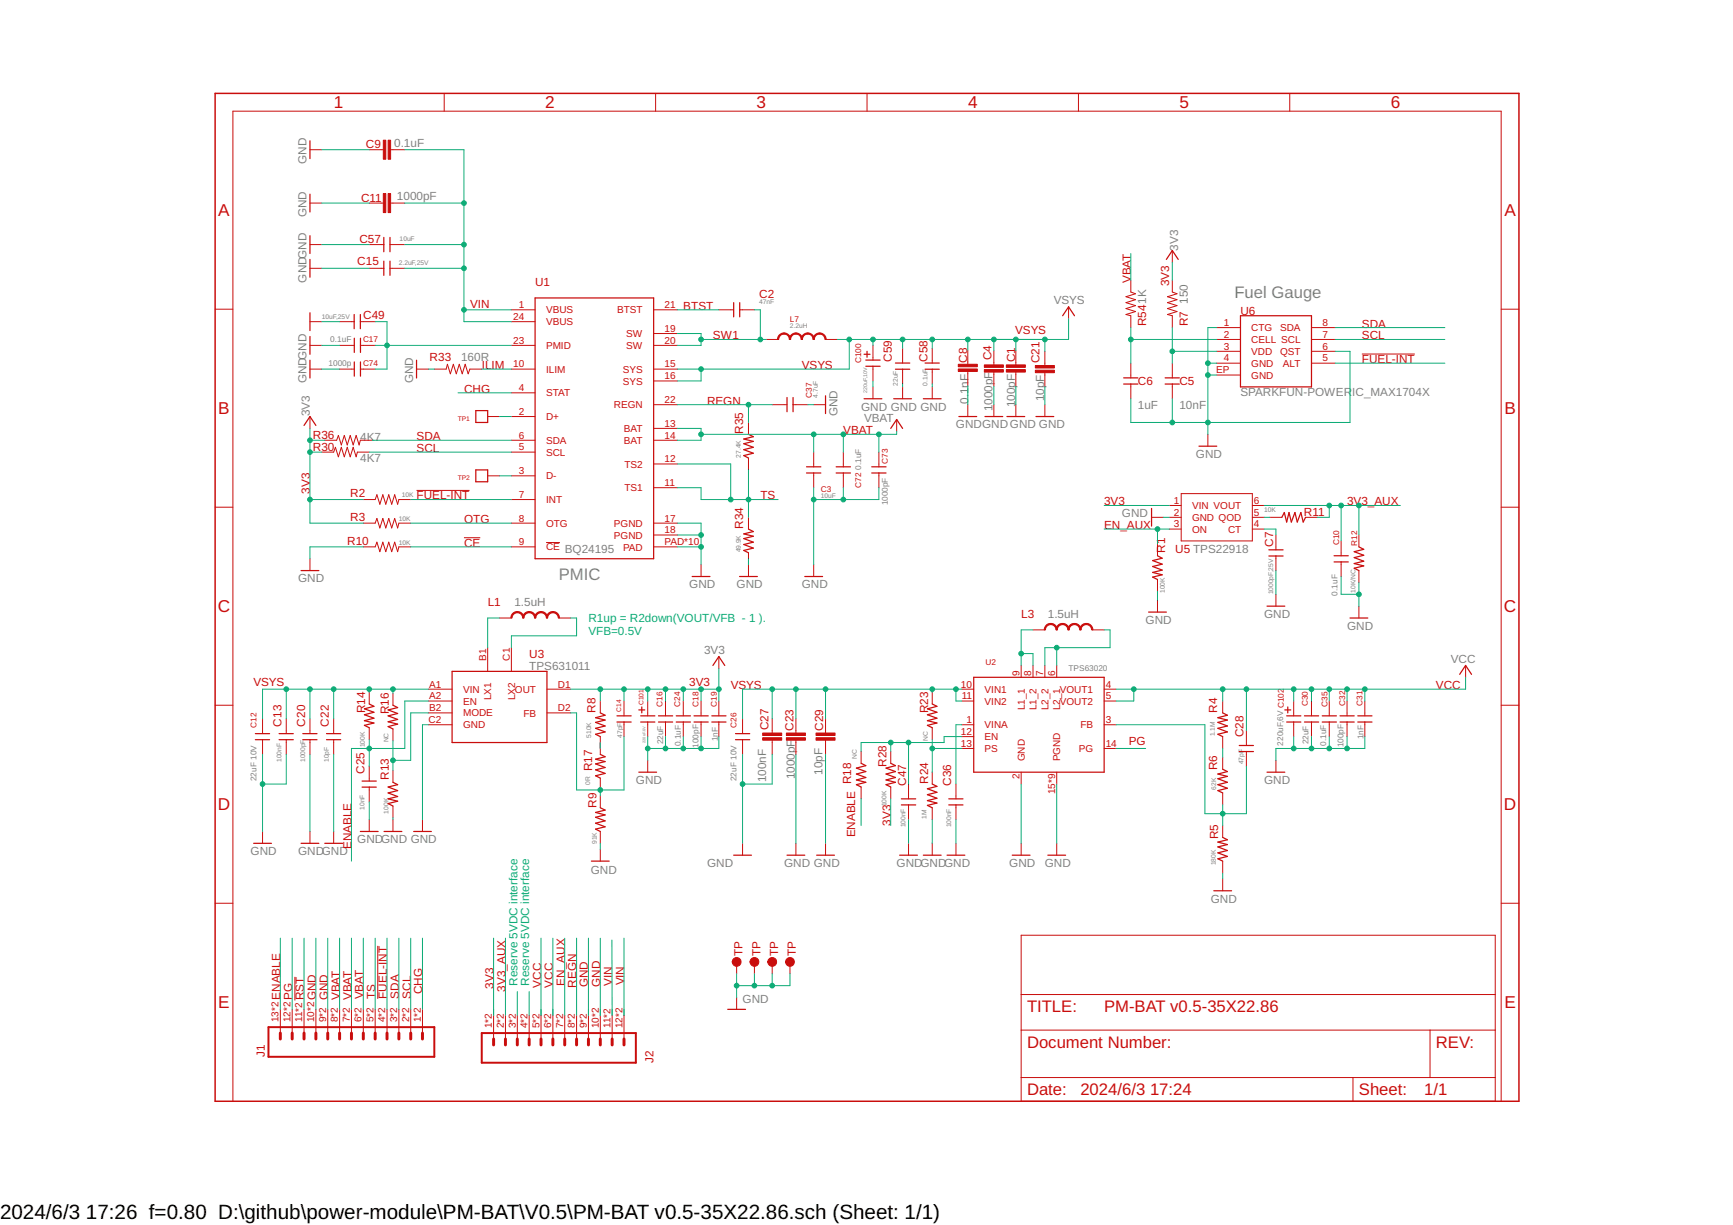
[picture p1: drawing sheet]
<svg xmlns="http://www.w3.org/2000/svg" width="297mm" height="210mm" viewBox="0 0 297 210" stroke-linecap="round" stroke-linejoin="round" font-family="sans-serif">
<g fill="none" stroke="#c90d0c" stroke-width=".17">
<path d="M76.1 16v3M112.4 16v3M148.6 16v3M184.8 16v3M221.1 16v3M53.1 25.7h2.1M53.1 34.8h2.1M63.3 25.7h2.4M63.3 34.8h2.4M66.9 25.7h2.5M66.9 34.8h2.5M36.9 53h3"/>
<path d="M53.1 59.2h2.1M53.1 46h2.1M53.1 41.9h2.1M53.1 55.1h2.1M58.2 59.2h2.5M58.2 55.1h2.5M61.7 55.1h2.6M61.8 59.2h2.5M63.3 46h2.5M63.3 41.9h2.5M66.8 46h2.6M66.8 41.9h2.6"/>
<path d="M87.7 59.2h4M87.7 53.1h4M87.7 55.1h4M112 59.2h4.1M112 53.1h4.1M112 57.1h4.1M123.2 53.1h2.6M126.8 53.1h2.5M131.3 58.2h2.1M141.5 58.2h2M149.6 59.2v2.5M154.7 59.7v2.5"/>
<path d="M159.8 59.7v2.5M165.9 60v2.4M183.2 52.6v2M193.8 48v2l.8 .3-1.6 .5 1.6 .6-1.6 .5 1.6 .5-1.6 .5 1.6 .5-1.6 .5 .8 .2v2M200.9 42.9v2.1M200.9 48v2l.8 .3-1.6 .5 1.6 .6-1.6 .5 1.6 .5-1.6 .5 1.6 .5-1.6 .5 .8 .2v2M208.6 58.2h4M208.6 56.1h4M224.8 58.2h4.1M224.8 56.1h4.1M257.3 53h3M53.1 63.2h2.1"/>
<path d="M53.1 71.4v2M55.2 77.5h2l.3-.9 .5 1.7 .5-1.7 .5 1.7 .5-1.7 .5 1.7 .5-1.7 .5 1.7 .3-.8h2M55.7 75.4h2l.3-.8 .5 1.6 .5-1.6 .5 1.6 .5-1.6 .5 1.6 .5-1.6 .6 1.6 .2-.8h2M58.2 63.2h2.5M61.8 63.2h2.5M71.4 63.2h2M74.4 63.2h2.1l.2-.8 .5 1.7 .5-1.7 .5 1.7 .5-1.7 .5 1.7 .5-1.7 .5 1.7 .3-.9h2.1M83.6 71.4h2M87.7 63.2h4M87.7 77.5h4M87.7 75.4h4M87.7 71.4h4"/>
<path d="M87.7 67.3h4M112 63.2h4.1M112 69.3h4.1M112 75.4h4.1M112 79.5h4.1M112 73.4h4.1M112 65.3h4.1M128.3 72.4v2M128.3 78.5v2M132.4 69.3h2.5M135.9 69.3h2.6M139.5 77.5v2.5"/>
<path d="M139.5 69.3h2M144.5 77.5v2.5M149.6 62.8v2.5M149.6 66.3v2M150.6 77.5v2.5M153.7 71.9v2M154.7 63.3v2.5M154.7 66.3v2M159.8 63.3v2.5M159.8 66.3v2M165.9 63.6v2.5M165.9 69.3v2.1"/>
<path d="M170.3 60.1v2.4M170.3 63.8v2.4M170.3 69.3v2.1M174.1 60.1v2.4M174.1 63.8v2.4M174.1 69.3v2.1M179.1 60.2v2.4M179.1 63.9v2.4M179.1 69.3v2.1M193.8 62.2v2.6M193.8 65.8v2.5M200.9 62.2v2.6"/>
<path d="M200.9 65.8v2.5M207 74.4v2.1M208.6 62.2h4M208.6 64.3h4M208.6 60.2h4M224.8 62.2h4.1M224.8 60.2h4.1M233.4 60.7h9.1M36.9 86.9h3M53.1 95.7v2.1M62.3 93.7h2l.3-.8 .5 1.6 .5-1.6 .5 1.6 .5-1.6 .5 1.6 .5-1.6 .6 1.6 .2-.8h2M62.3 85.6h2l.3-.8 .5 1.6 .5-1.6 .5 1.6 .5-1.6 .5 1.6 .5-1.6 .6 1.6 .2-.8h2"/>
<path d="M62.3 89.6h2l.3-.8 .5 1.7 .5-1.7 .5 1.7 .5-1.7 .5 1.7 .5-1.7 .6 1.7 .2-.9h2M71.4 84h9.1M79.5 92.1h2.8M83.6 81.5h2M87.7 85.6h4M87.7 89.6h4M87.7 93.7h4M87.7 81.5h4M93.6 93h2.4M112 89.6h4.1M112 93.7h4.1M112 91.7h4.1"/>
<path d="M112 83.6h4.1M120.2 96.8v2M128.3 88.6v2.1M128.3 94.7v4.1M139.5 81v2.6M139.5 96.8v2M144.5 81v2.6M150.6 81v2.6M197.4 88.6h2M198.4 93.2v2M198.4 99.3v2M200.4 86.6h2.1"/>
<path d="M200.4 88.6h2.1M200.4 90.7h2.1M202.5 84.6h12.2v8.1h-12.2zM214.7 86.6h2M214.7 88.6h2M214.7 90.7h2M217.7 88.6h2M218.7 91.7v2.5M218.7 95.3v2.5M223.8 88.6h2M229.9 92.7v2.5M229.9 96.3v2.5"/>
<path d="M232.9 91.7v2M232.9 97.8v2M257.3 86.9h3M63.3 118.6v2M67.4 118.8v2M73.4 118.1h4.1M83.6 111v4M85.6 105.9h2.1M87.7 111v4M93.7 118.1h4.1M95.8 105.9h2M123.2 112.5v2"/>
<path d="M159.8 118.6v2M164.9 118.1h2M175 114v2.1M177.1 107.9h2M177.1 114v2.1M179.1 114v2.1M181.1 114v2.1M187.2 107.9h2.1M189.3 118.1h2M198.4 102.8v2.1M218.7 101.8v2.1M232.9 103.9v2"/>
<path d="M251.2 114v2.1M36.9 120.8h3M45 123.2v2.5M45 126.7v2.6M49.1 123.2v2.5M49.1 126.7v2.6M53.1 123.2v2.5M53.1 126.7v2.6M57.2 123.2v2.5M57.2 126.7v2.6M63.3 124.7v2M63.3 131.3v2.5"/>
<path d="M63.3 134.9v2.5M67.4 124.9v2M67.4 132v2M67.4 138.1v2M73.4 124.2h4.1M73.4 120.1h4.1M73.4 122.2h4.1M93.7 122.2h4.1M102.9 120.1v2.1M102.9 126.2v3.1M102.9 133.3v2.1M102.9 136.4v2"/>
<path d="M107 120.1v2.6M107 123.7v2.5M111 120.1v2.6M111 123.7v2.5M111 130.3v2M114.1 120.1v2.6M114.1 123.7v2.5M117.1 120.1v2.6M117.1 123.7v2.5M120.2 120.1v2.6M120.2 123.7v2.5M123.2 120.1v2.6"/>
<path d="M123.2 123.7v2.5M127.3 123.2v2.5M127.3 126.7v2.6M132.4 123.2v2.4M132.4 126.8v2.5M136.4 123.2v2.4M136.4 126.8v2.5M141.5 123.2v2.4M141.5 126.8v2.5M147.6 128.8v2M147.6 134.9v2M152.7 128.8v2"/>
<path d="M152.7 134.9v2M155.7 134.3v2.6M155.7 137.9v2.5M159.8 124.7v2M159.8 132.3v2M159.8 138.4v2M163.9 134.3v2.6M163.9 137.9v2.5M164.9 124.2h2M164.9 120.1h2M164.9 126.2h2M164.9 128.2h2"/>
<path d="M175 132.3v2M181.1 132.3v2M189.3 124.2h2M189.3 120.1h2M189.3 128.2h2M209.6 120.1v2.1M209.6 126.2v2M209.6 129.8v2M209.6 135.9v2M213.6 125.2v2.5M213.6 128.8v2.5M218.7 130.3v2"/>
<path d="M221.7 120.1v2.6M221.7 123.7v2.5M224.8 120.1v2.6M224.8 123.7v2.5M227.8 120.1v2.6M227.8 123.7v2.5M230.9 120.1v2.6M230.9 123.7v2.5M233.9 120.1v2.6M233.9 123.7v2.5M257.3 120.8h3M36.9 154.8h3"/>
<path d="M45 142.5v2M53.1 142.5v2M57.2 142.5v2M63.3 140.4v2.1M67.4 140.4v2.1M72.4 140.4v2.1M102.9 142.5v2M102.9 145.5v2.1M127.3 144.5v2M136.4 144.5v2M141.5 144.5v2M155.7 144.5v2"/>
<path d="M159.8 144.5v2M163.9 144.5v2M175 144.5v2M181.1 144.5v2M209.6 141.5v2M209.6 147.6v2M209.6 150.6v2M257.3 154.8h3M48 173v4M50.1 173v4M50.5 167.4v4M52.1 173v4"/>
<path d="M54.1 173v4M56.2 173v4M58.2 173v4M60.2 173v4M62.3 173v4M64.3 173v4M64.7 162.1v9.1M66.3 173v4M68.4 173v4M70.4 173v4M72.4 173v4M84.6 174v4"/>
<path d="M86.6 174v4M88.7 174v4M90.7 174v4M92.7 174v4M94.8 174v4M96.8 174v4M98.8 174v4M100.9 174v4M102.9 174v4M104.9 174v4M107 174v4M126.3 164.8v2.1"/>
<path d="M126.3 170.9v2.1M129.3 164.8v2.1M132.4 164.8v2.1M135.4 164.8v2.1M175 160.3h81.3v28.4h-81.3zM175 176.5h81.3M175 170.4h81.3M245.1 176.5v8.1M39.9 188.7v-169.7h217.4v169.7M175 184.6h81.3M231.9 184.6v4.1"/>
</g>
<path d="M36.9 16h223.4v172.7h-223.4z" fill="none" stroke="#c90d0c" stroke-width=".25"/>
<g fill="none" stroke="#c90d0c" stroke-width=".21">
<path d="M53.1 24.1v3.1M53.1 33.3v3M53.1 40.4v3M53.1 44.4v3.1M53.1 53.6v3M53.1 57.7v3M60.7 53.9v2.4M60.7 58v2.4M61.8 53.9v2.4M61.8 58v2.4M65.8 40.7v2.4M65.8 44.7v2.5"/>
<path d="M66.8 40.7v2.4M66.8 44.7v2.5M91.7 51.1h20.3v44.6h-20.3zM125.8 51.9v2.4M126.8 51.9v2.4M182.1 54.1l1.1-1.5 1 1.5M199.9 44.4l1-1.5 1.1 1.5M212.6 54.1h12.2v12.2h-12.2zM52.1 72.9l1-1.5 1 1.5M53.1 61.7v3.1M60.7 62v2.5M61.8 62v2.5"/>
<path d="M71.4 61.7v3.1M81.6 70.4h2v2h-2zM128.3 74.4l.8 .4-1.6 .4 1.6 .4-1.6 .4 1.6 .6-1.6 .4 1.6 .7-1.6 .4 .8 .4M134.9 68.1v2.4M135.9 68.1v2.4M138.2 80h2.5M141.5 67.8v3.1M143.3 80h2.5M148.1 68.3h3.1M148.1 60.7h1M148.4 61.7h2.5M148.4 62.8h2.5"/>
<path d="M148.6 60.2v1M149.4 80h2.5M152.7 73.4l1-1.5 1 1.5M153.2 68.3h3M153.5 62.2h2.4M153.5 63.3h2.4M158.3 68.3h3M158.6 62.2h2.4M158.6 63.3h2.4M164.4 71.4h3M168.8 71.4h3.1M172.6 71.4h3"/>
<path d="M177.6 71.4h3M192.6 64.7h2.4M192.6 65.8h2.4M199.7 64.7h2.4M199.7 65.8h2.4M205.5 76.5h3.1M51.6 97.8h3.1M81.6 80.5h2v2h-2zM118.6 98.8h3.1M126.8 98.8h3M128.3 90.7l.8 .4-1.6 .4 1.6 .4-1.6 .4 1.6 .6-1.6 .4 1.6 .6-1.6 .4 .8 .4M137.9 98.8h3.1"/>
<path d="M138.2 81h2.5M143.3 81h2.5M149.4 81h2.5M197.4 87.1v3M198.4 95.2l.8 .5-1.6 .4 1.6 .6-1.6 .4 1.6 .6-1.6 .4 1.6 .4-1.6 .4 .8 .4M217.5 94.2h2.4M217.5 95.3h2.4M219.7 88.6l.4-.8 .4 1.7 .4-1.7 .4 1.7 .7-1.7 .4 1.7 .6-1.7 .4 1.7 .4-.9M228.7 95.2h2.4M228.7 96.3h2.4M232.9 93.7l.8 .4-1.6 .4 1.6 .6-1.6 .4 1.6 .7-1.6 .4 1.6 .4-1.6 .4 .8 .4M77.5 115h16.2v12.2h-16.2z"/>
<path d="M122.2 114l1-1.5 1 1.5M166.9 116.1h22.4v16.2h-22.4zM196.9 104.9h3M217.2 103.9h3M231.4 105.9h3M250.2 115.5l1-1.5 1 1.5M43.8 125.7h2.4M43.8 126.7h2.4M47.8 125.7h2.5M47.8 126.7h2.5M51.9 125.7h2.4M51.9 126.7h2.4"/>
<path d="M56 125.7h2.4M56 126.7h2.4M62.1 133.8h2.4M62.1 134.9h2.4M63.3 120.6l.8 .4-1.6 .5 1.6 .5-1.6 .5 1.6 .6-1.6 .4 1.6 .4-1.6 .4 .8 .4M67.4 120.8l.8 .4-1.7 .4 1.7 .7-1.7 .4 1.7 .6-1.7 .4 1.7 .4-1.7 .4 .9 .4M67.4 134l.8 .5-1.7 .4 1.7 .6-1.7 .4 1.7 .6-1.7 .4 1.7 .4-1.7 .4 .9 .4M102.9 122.2l.8 .4-1.6 .4 1.6 .4-1.6 .4 1.6 .6-1.6 .4 1.6 .6-1.6 .4 .8 .4M102.9 138.4l.8 .4-1.6 .4 1.6 .4-1.6 .4 1.6 .7-1.6 .4 1.6 .6-1.6 .4 .8 .4M102.9 129.3l.8 .4-1.6 .4 1.6 .4-1.6 .4 1.6 .6-1.6 .4 1.6 .6-1.6 .4 .8 .4M105.7 122.7h2.5M105.7 123.7h2.5"/>
<path d="M109.5 132.3h3M109.5 121.6h1M109.8 122.7h2.4M109.8 123.7h2.4M110 121.1v1.1M112.9 122.7h2.4M112.9 123.7h2.4M115.9 122.7h2.4M115.9 123.7h2.4M119 122.7h2.4M119 123.7h2.4M122 122.7h2.4"/>
<path d="M122 123.7h2.4M126.1 125.7h2.4M126.1 126.7h2.4M147.6 130.8l.8 .4-1.6 .4 1.6 .6-1.6 .4 1.6 .6-1.6 .4 1.6 .4-1.6 .5 .8 .4M152.7 130.8l.8 .4-1.6 .4 1.6 .6-1.6 .4 1.6 .6-1.6 .4 1.6 .4-1.6 .5 .8 .4M154.5 136.9h2.5M154.5 137.9h2.5M159.8 120.6l.8 .4-1.6 .5 1.6 .5-1.6 .5 1.6 .6-1.6 .4 1.6 .4-1.6 .4 .8 .4M159.8 134.3l.8 .4-1.6 .4 1.6 .7-1.6 .4 1.6 .6-1.6 .4 1.6 .4-1.6 .4 .8 .4M162.6 136.9h2.5M162.6 137.9h2.5M209.6 122.2l.8 .4-1.7 .4 1.7 .4-1.7 .4 1.7 .6-1.7 .4 1.7 .6-1.7 .4 .9 .4"/>
<path d="M209.6 131.8l.8 .4-1.7 .4 1.7 .4-1.7 .4 1.7 .6-1.7 .5 1.7 .6-1.7 .4 .9 .4M212.4 127.7h2.4M212.4 128.8h2.4M217.2 132.3h3M220.2 121.6h1M220.5 122.7h2.5M220.5 123.7h2.5M220.7 121.1v1.1M223.6 122.7h2.4M223.6 123.7h2.4M226.6 122.7h2.5M226.6 123.7h2.5"/>
<path d="M229.7 122.7h2.4M229.7 123.7h2.4M232.7 122.7h2.5M232.7 123.7h2.5M43.5 144.5h3M51.6 144.5h3.1M55.7 144.5h3M61.8 142.5h3M65.8 142.5h3.1M70.9 142.5h3M101.4 147.6h3M125.8 146.5h3"/>
<path d="M134.9 146.5h3M140 146.5h3M154.2 146.5h3M158.3 146.5h3M162.3 146.5h3.1M173.5 146.5h3.1M179.6 146.5h3M208 152.6h3.1M209.6 143.5l.8 .4-1.7 .4 1.7 .4-1.7 .4 1.7 .6-1.7 .4 1.7 .6-1.7 .5 .9 .4M124.7 173h3.1"/>
</g>
<g fill="#c90d0c" stroke="#c90d0c" stroke-width=".17">
<path d="M133.5 57.5l.7-.5h.2v.3a.9 .9 0 0 0-.9 .9h-.2v-.2z" fill-rule="evenodd"/>
<path d="M134.4 57h.1a1.11 1.11 0 0 1 1 1.2h-.2v-.3a.87 .87 0 0 0-.9-.6z" fill-rule="evenodd"/>
<path d="M135.5 57.5l.8-.5h.1v.3a.9 .9 0 0 0-.9 .9h-.2v-.2z" fill-rule="evenodd"/>
<path d="M136.4 57h.2a1.11 1.11 0 0 1 .9 1.2h-.2v-.3a.87 .87 0 0 0-.9-.6z" fill-rule="evenodd"/>
<path d="M137.6 57.5l.7-.5h.2v.3a.87 .87 0 0 0-1 .9h-.2v-.2z" fill-rule="evenodd"/>
<path d="M138.5 57h.1a1.11 1.11 0 0 1 1 1.2h-.2l-.1-.3a.87 .87 0 0 0-.8-.6z" fill-rule="evenodd"/>
<path d="M139.6 57.5l.7-.5h.2v.3a.87 .87 0 0 0-.9 .9h-.2v-.2z" fill-rule="evenodd"/>
<path d="M140.5 57h.1a1.11 1.11 0 0 1 1 1.2h-.2v-.3a.87 .87 0 0 0-.9-.6z" fill-rule="evenodd"/>
<path d="M87.8 105.2l.4-.3 .5-.1v.2l-.7 .3-.2 .6h-.2z" fill-rule="evenodd"/>
<path d="M88.7 104.8a1.06 1.06 0 0 1 1.1 1.1h-.2l-.3-.6-.6-.3z" fill-rule="evenodd"/>
<path d="M89.8 105.2l.5-.3 .4-.1v.2l-.6 .3-.3 .6h-.2z" fill-rule="evenodd"/>
<path d="M90.7 104.8a1.06 1.06 0 0 1 1.1 1.1h-.2l-.2-.6-.7-.3z" fill-rule="evenodd"/>
<path d="M91.8 105.2l.5-.3 .4-.1v.2l-.6 .3-.3 .6h-.2z" fill-rule="evenodd"/>
<path d="M92.7 104.8a1.06 1.06 0 0 1 1.2 1.1h-.2l-.3-.6-.7-.3z" fill-rule="evenodd"/>
<path d="M93.9 105.2l.4-.3 .5-.1v.2l-.7 .3-.2 .6h-.2z" fill-rule="evenodd"/>
<path d="M94.8 104.8a1.06 1.06 0 0 1 1.1 1.1h-.2l-.3-.6-.6-.3z" fill-rule="evenodd"/>
<path d="M179.4 107l.7-.2v.2l-.6 .3-.3 .6h-.2l.1-.4z" fill-rule="evenodd"/>
<path d="M180.1 106.8h.2a1.11 1.11 0 0 1 .9 1.1h-.2l-.3-.6-.6-.3z" fill-rule="evenodd"/>
<path d="M181.2 107.3a1.02 1.02 0 0 1 .9-.5v.2l-.6 .3-.3 .6h-.2z" fill-rule="evenodd"/>
<path d="M182.1 106.8h.2a1.11 1.11 0 0 1 1 1.1h-.3l-.2-.6-.7-.3z" fill-rule="evenodd"/>
<path d="M183.3 107.3a1.02 1.02 0 0 1 .9-.5v.2l-.7 .3-.2 .6h-.3z" fill-rule="evenodd"/>
<path d="M184.2 106.8h.1a1.11 1.11 0 0 1 1 1.1h-.2l-.3-.6-.6-.3z" fill-rule="evenodd"/>
<path d="M185.3 107.3a1.02 1.02 0 0 1 .9-.5v.2l-.7 .3-.2 .6h-.2z" fill-rule="evenodd"/>
<path d="M186.2 106.8h.2a1.11 1.11 0 0 1 .9 1.1h-.2l-.3-.6-.6-.3z" fill-rule="evenodd"/>
<path d="M125.8 164.2a.76 .76 0 0 1 1.2 .3 .76 .76 0 0 1-.6 1.1 .76 .76 0 0 1-.9-.8h.8h-.8z" fill-rule="evenodd"/>
<path d="M128.8 164.2a.76 .76 0 0 1 1.2 .3 .76 .76 0 0 1-.5 1.1 .76 .76 0 0 1-1-.8h.9h-.9z" fill-rule="evenodd"/>
<path d="M131.9 164.2a.76 .76 0 0 1 1.1 .3 .76 .76 0 0 1-.5 1.1 .76 .76 0 0 1-.9-.8h.8v.1l-.8-.1z" fill-rule="evenodd"/>
<path d="M134.9 164.2a.75 .75 0 0 1 1.2 .3 .75 .75 0 0 1-.5 1.1 .75 .75 0 0 1-1-.8h.8v.1l-.8-.1z" fill-rule="evenodd"/>
</g>
<g fill="#c90d0c" stroke="#c90d0c" stroke-width=".17">
<path d="M172.5 62.5h3.2v.4h-3.2z"/>
<path d="M172.5 63.3h3.2v.5h-3.2z"/>
<path d="M168.7 62.5h3.3v.4h-3.3z"/>
<path d="M168.7 63.3h3.3v.5h-3.3z"/>
<path d="M164.3 62.4h3.2v.4h-3.2z"/>
<path d="M164.3 63.2h3.2v.4h-3.2z"/>
<path d="M66.5 24h.5v3.3h-.5z"/>
<path d="M65.7 24h.4v3.3h-.4z"/>
<path d="M66.5 33.2h.5v3.2h-.5z"/>
<path d="M65.7 33.2h.4v3.2h-.4z"/>
<path d="M130.7 125.6h3.3v.4h-3.3z"/>
<path d="M130.7 126.4h3.3v.4h-3.3z"/>
<path d="M177.5 62.6h3.2v.5h-3.2z"/>
<path d="M177.5 63.4h3.2v.5h-3.2z"/>
<path d="M134.8 125.6h3.2v.4h-3.2z"/>
<path d="M134.8 126.4h3.2v.4h-3.2z"/>
<path d="M139.9 125.6h3.2v.4h-3.2z"/>
<path d="M139.9 126.4h3.2v.4h-3.2z"/>
</g>
<path d="M46 176h28.4v5.1h-28.4zM82.6 177h26.4v5.1h-26.4z" fill="none" stroke="#c90d0c" stroke-width=".34"/>
<g fill="none" stroke="#c90d0c" stroke-width=".51">
<path d="M48 177v1M50.1 177v1M52.1 177v1M54.1 177v1M56.2 177v1M58.2 177v1M60.2 177v1M62.3 177v1M64.3 177v1M66.3 177v1M68.4 177v1M70.4 177v1"/>
<path d="M72.4 177v1M84.6 178v1M86.6 178v1M88.7 178v1M90.7 178v1M92.7 178v1M94.8 178v1M96.8 178v1M98.8 178v1M100.9 178v1M102.9 178v1M104.9 178v1"/>
<path d="M107 178v1"/>
</g>
<g fill="none" stroke="#0dab76" stroke-width=".17">
<path d="M55.2 34.8h8.1M55.2 25.7h8.1M69.4 34.8h10.1M69.4 25.7h10.1v29.4h8.2M55.2 46h8.1M55.2 59.2h3M55.2 41.9h8.1M55.2 55.1h3M64.3 55.1h2v8.1h-2M64.3 59.2h23.4M69.4 46h10.1M69.4 41.9h10.1"/>
<path d="M79.5 53.1h8.2M116.1 57.1h4.1v2.1h-4.1M116.1 53.1h7.1M120.2 58.2h11.1M129.3 53.1h1v5.1M145.6 58.2v5h-29.5M149.6 58.2v1M154.7 58.2v1.5M159.8 58.2v1.5M165.9 58.2v1.8M170.3 58.2v1.9M174.1 58.2v1.9"/>
<path d="M179.1 58.2v2M183.2 54.6v3.6h-39.7M193.8 43.4v4.6M193.8 56.1v6.1M193.8 58.2h14.8M200.9 45v3M200.9 56.1v6.1M208.6 56.1h-1.6v18.3M228.9 56.1h18.7M228.9 58.2h18.7M53.1 73.4v16.2h9.2M53.1 75.4h2.6"/>
<path d="M53.1 77.5h2.1M55.2 63.2h3M63.3 77.5h24.4M63.8 75.4h23.9M73.4 63.2h1M78.5 67.3h9.2M82.6 63.2h5.1M85.6 71.4h2.1M116.1 73.4h4.1v2h-4.1M116.1 69.3h16.3M116.1 79.5h9.1v6.1M120.2 63.2v2.1h-4.1"/>
<path d="M128.3 69.3v3.1M138.5 69.3h1M139.5 74.4v3.1M144.5 74.4v3.1M149.6 65.3v1M150.6 74.4v3.1M153.7 73.9v.5h-33.5M154.7 65.8v.5M159.8 65.8v.5M165.9 66.1v3.2M170.3 66.2v3.1M174.1 66.2v3.1"/>
<path d="M179.1 66.3v3M200.9 68.3v4.1M200.9 60.2h7.7M207 64.3h1.6M207 62.2h1.6M228.9 60.2h2.5v12.2h-37.6v-4.1M228.9 62.2h18.7M53.1 85.6h9.2M62.3 93.7h-9.2v2M70.4 93.7h17.3M70.4 89.6h17.3M70.4 85.6h17.3"/>
<path d="M85.6 81.5h2.1M116.1 93.7h4.1M116.1 83.6h4.1v2h13.2M116.1 89.6h4.1v7.2M116.1 91.7h4.1M128.3 80.5v8.1M128.3 95.7v1.1M139.5 83.6v13.2M144.5 83.6v2M150.6 83.6v2h-11.1M189.3 86.6h11.1M189.3 90.7h11.1"/>
<path d="M198.4 90.7v2.5M199.4 88.6h1M216.7 90.7h2v1M216.7 88.6h1M216.7 86.6h23.3M218.7 97.8v4M227.8 86.6v2h-2M229.9 86.6v6.1M229.9 98.8v3h3M232.9 86.6v5.1M232.9 99.8v4.1M49.1 118.1v5.1"/>
<path d="M53.1 118.1v5.1M57.2 118.1v5.1M63.3 118.1v.5M67.4 118.1v.7M73.4 118.1h-28.4v5.1M85.6 105.9h-2v5.1M97.8 118.1h25.8M97.8 105.9h1v3h-11.1v2.1M102.9 118.1v2M107 118.1v2M111 118.1v2M114.1 118.1v2"/>
<path d="M117.1 118.1v2M120.2 118.1v2M123.2 114.5v5.6M132.4 118.1v5.1M136.4 118.1v5.1M141.5 118.1v5.1M159.8 118.1v.5M163.9 118.1v2h1M164.9 118.1h-37.6v5.1M175 112h2.1v2M177.1 107.9h-2.1v6.1M181.1 111v3"/>
<path d="M189.3 107.9h1v3.1h-11.2v3M194.3 118.1v2h-3M198.4 101.3v1.5M209.6 118.1v2M213.6 118.1v7.1M221.7 118.1v2M224.8 118.1v2M227.8 118.1v2M230.9 118.1v2M233.9 118.1v2M251.2 116.1v2h-59.9M45 129.3v13.2"/>
<path d="M49.1 129.3v5h-4.1M53.1 129.3v13.2M57.2 129.3v13.2M63.3 126.7v4.6M63.3 137.4v3M67.4 126.9v5.1M73.4 124.2h-1v16.2M73.4 120.1h-4v8.1h-9.2v19.4M73.4 122.2h-3v8.1h-3M97.8 122.2h1v13.2h8.2v-9.2M102.9 127.2v1M102.9 135.4v1"/>
<path d="M111 126.2v4.1M114.1 126.2v2M117.1 126.2v2M120.2 126.2v2M123.2 126.2v2h-12.2M127.3 129.3v15.2M132.4 129.3v5h-5.1M136.4 129.3v15.2M141.5 129.3v15.2M147.6 136.9v4.6M152.7 127.2v1.6M152.7 136.9v4.6"/>
<path d="M155.7 127.2v7.1M159.8 126.7v5.6M159.8 128.2h5.1M164.9 124.2h-1v10.1M164.9 126.2h-3.1v1h-14.2v1.6M175 134.3v10.2M181.1 134.3v10.2M191.3 124.2h15.2v15.2h7.1v-8.1M191.3 128.2h5.1M209.6 128.2v1.6M209.6 137.9v3.6M221.7 126.2v2"/>
<path d="M224.8 126.2v2M227.8 126.2v2M230.9 126.2v2M233.9 126.2v2h-15.2v2.1M67.4 140.1v.3M102.9 144.5v1M155.7 140.4v4.1M159.8 140.4v4.1M163.9 140.4v4.1M209.6 149.6v1M48 160.8v12.2M50.1 160.8v12.2"/>
<path d="M52.1 160.8v12.2M54.1 160.8v12.2M56.2 160.8v12.2M58.2 160.8v12.2M60.2 160.8v12.2M62.3 160.8v12.2M64.3 160.8v12.2M66.3 160.8v12.2M68.4 160.8v12.2M70.4 160.8v12.2M72.4 160.8v12.2M84.6 160.8v13.2"/>
<path d="M86.6 160.8v13.2M88.7 169.9v4.1M90.7 169.9v4.1M92.7 160.8v13.2M94.8 160.8v13.2M96.8 160.8v13.2M98.8 160.8v13.2M100.9 160.8v13.2M102.9 160.8v13.2M104.9 161.1v12.9v-1M107 160.8v13.2M126.3 166.9v4"/>
<path d="M129.3 166.9v2M132.4 166.9v2M135.4 166.9v2h-9.1"/>
</g>
<g fill="#0dab76" stroke="#0dab76" stroke-width=".17">
<circle cx="120.2" cy="91.7" r=".4"/>
<circle cx="120.2" cy="93.7" r=".4"/>
<circle cx="139.5" cy="85.6" r=".4"/>
<circle cx="144.5" cy="85.6" r=".4"/>
<circle cx="207" cy="62.2" r=".4"/>
<circle cx="207" cy="64.3" r=".4"/>
<circle cx="200.9" cy="72.4" r=".4"/>
<circle cx="207" cy="72.4" r=".4"/>
<circle cx="111" cy="128.2" r=".4"/>
<circle cx="114.1" cy="128.2" r=".4"/>
<circle cx="117.1" cy="128.2" r=".4"/>
<circle cx="120.2" cy="128.2" r=".4"/>
<circle cx="45" cy="134.3" r=".4"/>
<circle cx="221.7" cy="128.2" r=".4"/>
<circle cx="224.8" cy="128.2" r=".4"/>
<circle cx="227.8" cy="128.2" r=".4"/>
<circle cx="230.9" cy="128.2" r=".4"/>
<circle cx="127.3" cy="134.3" r=".4"/>
<circle cx="126.3" cy="168.9" r=".4"/>
<circle cx="129.3" cy="168.9" r=".4"/>
<circle cx="132.4" cy="168.9" r=".4"/>
<circle cx="232.9" cy="101.8" r=".4"/>
<circle cx="120.2" cy="74.4" r=".4"/>
<circle cx="139.5" cy="74.4" r=".4"/>
<circle cx="150.6" cy="74.4" r=".4"/>
<circle cx="144.5" cy="74.4" r=".4"/>
<circle cx="233.9" cy="118.1" r=".4"/>
<circle cx="230.9" cy="118.1" r=".4"/>
<circle cx="227.8" cy="118.1" r=".4"/>
<circle cx="224.8" cy="118.1" r=".4"/>
<circle cx="221.7" cy="118.1" r=".4"/>
<circle cx="213.6" cy="118.1" r=".4"/>
<circle cx="209.6" cy="118.1" r=".4"/>
<circle cx="194.3" cy="118.1" r=".4"/>
<circle cx="120.2" cy="58.2" r=".4"/>
<circle cx="130.3" cy="58.2" r=".4"/>
<circle cx="125.2" cy="85.6" r=".4"/>
<circle cx="128.3" cy="85.6" r=".4"/>
<circle cx="128.3" cy="69.3" r=".4"/>
<circle cx="79.5" cy="41.9" r=".4"/>
<circle cx="79.5" cy="46" r=".4"/>
<circle cx="79.5" cy="53.1" r=".4"/>
<circle cx="79.5" cy="34.8" r=".4"/>
<circle cx="102.9" cy="118.1" r=".4"/>
<circle cx="114.1" cy="118.1" r=".4"/>
<circle cx="123.2" cy="118.1" r=".4"/>
<circle cx="117.1" cy="118.1" r=".4"/>
<circle cx="120.2" cy="118.1" r=".4"/>
<circle cx="111" cy="118.1" r=".4"/>
<circle cx="107" cy="118.1" r=".4"/>
<circle cx="53.1" cy="77.5" r=".4"/>
<circle cx="53.1" cy="75.4" r=".4"/>
<circle cx="53.1" cy="85.6" r=".4"/>
<circle cx="63.3" cy="128.2" r=".4"/>
<circle cx="49.1" cy="118.1" r=".4"/>
<circle cx="63.3" cy="118.1" r=".4"/>
<circle cx="57.2" cy="118.1" r=".4"/>
<circle cx="53.1" cy="118.1" r=".4"/>
<circle cx="67.4" cy="118.1" r=".4"/>
<circle cx="163.9" cy="118.1" r=".4"/>
<circle cx="132.4" cy="118.1" r=".4"/>
<circle cx="159.8" cy="118.1" r=".4"/>
<circle cx="141.5" cy="118.1" r=".4"/>
<circle cx="136.4" cy="118.1" r=".4"/>
<circle cx="120.2" cy="63.2" r=".4"/>
<circle cx="145.6" cy="58.2" r=".4"/>
<circle cx="154.7" cy="58.2" r=".4"/>
<circle cx="159.8" cy="58.2" r=".4"/>
<circle cx="174.1" cy="58.2" r=".4"/>
<circle cx="170.3" cy="58.2" r=".4"/>
<circle cx="179.1" cy="58.2" r=".4"/>
<circle cx="165.9" cy="58.2" r=".4"/>
<circle cx="149.6" cy="58.2" r=".4"/>
<circle cx="200.9" cy="60.2" r=".4"/>
<circle cx="193.8" cy="58.2" r=".4"/>
<circle cx="102.9" cy="135.4" r=".4"/>
<circle cx="209.6" cy="139.4" r=".4"/>
<circle cx="175" cy="112" r=".4"/>
<circle cx="181.1" cy="111" r=".4"/>
<circle cx="67.4" cy="130.3" r=".4"/>
<circle cx="155.7" cy="127.2" r=".4"/>
<circle cx="152.7" cy="127.2" r=".4"/>
<circle cx="159.8" cy="128.2" r=".4"/>
<circle cx="66.3" cy="59.2" r=".4"/>
<circle cx="198.4" cy="90.7" r=".4"/>
<circle cx="227.8" cy="86.6" r=".4"/>
<circle cx="229.9" cy="86.6" r=".4"/>
<circle cx="232.9" cy="86.6" r=".4"/>
</g>
<g font-size="3.5">
<text x="0" y="208.9">2024/6/3</text>
<text x="14.7" y="208.9">17:26 f=0.80 D:\github\power-module\PM-BAT\V0.5\PM-BAT v0.5-35X22.86.sch (Sheet: 1/1)</text>
</g>
<g font-size="2.9" fill="#c90d0c">
<text x="57.2" y="18.6">1</text>
<text x="93.5" y="18.6">2</text>
<text x="129.7" y="18.6">3</text>
<text x="165.9" y="18.6">4</text>
<text x="202.2" y="18.6">5</text>
<text x="238.4" y="18.6">6</text>
<text x="37.4" y="37.1">A</text>
<text x="257.9" y="37.1">A</text>
<text x="37.4" y="71">B</text>
<text x="257.9" y="71">B</text>
<text x="37.3" y="104.9">C</text>
<text x="257.8" y="104.9">C</text>
<text x="37.3" y="138.8">D</text>
<text x="257.8" y="138.8">D</text>
<text x="37.4" y="172.8">E</text>
<text x="176" y="173.5">TITLE:</text>
<text x="189.2" y="173.5">PM-BAT v0.5-35X22.86</text>
<text x="257.9" y="172.8">E</text>
<text x="176" y="179.6">Document Number:</text>
<text x="246.1" y="179.6">REV:</text>
<text x="176" y="187.7">Date:</text>
<text x="185.2" y="187.7">2024/6/3</text>
<text x="197.1" y="187.7">17:24</text>
<text x="232.9" y="187.7">Sheet:</text>
<text x="244.1" y="187.7">1/1</text>
</g>
<g font-size="2.9" fill="#808080">
<text x="211.6" y="51.1">Fuel Gauge</text>
<text x="95.8" y="99.3">PMIC</text>
</g>
<g font-size="2" fill="#808080">
<text x="52.5" y="28.1" transform="rotate(-90 52.5 28.1)">GND</text>
<text x="67.6" y="25.2">0.1uF</text>
<text x="68" y="34.3">1000pF</text>
<text x="52.5" y="37.3" transform="rotate(-90 52.5 37.3)">GND</text>
<text x="201.9" y="42.9" transform="rotate(-90 201.9 42.9)">3V3</text>
<text x="52.5" y="48.4" transform="rotate(-90 52.5 48.4)">GNDGND</text>
<text x="180.6" y="52.1">VSYS</text>
<text x="203.6" y="52.1" transform="rotate(-90 203.6 52.1)">150</text>
<text x="52.5" y="65.7" transform="rotate(-90 52.5 65.7)">GNDGND</text>
<text x="70.8" y="65.7" transform="rotate(-90 70.8 65.7)">GND</text>
<text x="79" y="61.8">160R</text>
<text x="53.1" y="71.4" transform="rotate(-90 53.1 71.4)">3V3</text>
<text x="143.5" y="71.4" transform="rotate(-90 143.5 71.4)">GND</text>
<text x="147.6" y="70.4">GND GND GND</text>
<text x="166" y="69.2" transform="rotate(-90 166 69.2)">0.1nF</text>
<text x="170.1" y="70.5" transform="rotate(-90 170.1 70.5)">1000pF</text>
<text x="174" y="69.8" transform="rotate(-90 174 69.8)">100pF</text>
<text x="179" y="68.7" transform="rotate(-90 179 68.7)">10pF</text>
<text x="195" y="70">1uF</text>
<text x="202.1" y="70">10nF</text>
<text x="212.6" y="67.9">SPARKFUN-POWER</text>
<text x="231.8" y="67.9">IC_MAX1704X</text>
<text x="61.8" y="75.5">4K7</text>
<text x="148.1" y="72.4">VBAT</text>
<text x="163.8" y="73.4">GNDGNDGND GND</text>
<text x="61.8" y="79.1">4K7</text>
<text x="205" y="78.5">GND</text>
<text x="192.3" y="88.6">GND</text>
<text x="96.8" y="94.7">BQ24195</text>
<text x="51.1" y="99.8">GND</text>
<text x="118.1" y="100.8">GND</text>
<text x="126.3" y="100.8">GND</text>
<text x="137.4" y="100.8">GND</text>
<text x="88.2" y="103.9">1.5uH</text>
<text x="179.6" y="105.9">1.5uH</text>
<text x="196.4" y="106.9">GND</text>
<text x="216.7" y="105.9">GND</text>
<text x="230.9" y="107.9">GND</text>
<text x="120.7" y="112">3V3</text>
<text x="248.7" y="113.5">VCC</text>
<text x="90.7" y="114.7">TPS631011</text>
<text x="109" y="134.3">GND</text>
<text x="131.3" y="134" transform="rotate(-90 131.3 134)">100nF</text>
<text x="136.2" y="133.6" transform="rotate(-90 136.2 133.6)">1000pF</text>
<text x="141" y="132.7" transform="rotate(-90 141 132.7)">10pF</text>
<text x="216.7" y="134.3">GND</text>
<text x="43" y="146.5">GND</text>
<text x="51.1" y="146.5">GNDGND</text>
<text x="61.2" y="144.5">GNDGND GND</text>
<text x="101.3" y="149.8">GND</text>
<text x="121.2" y="148.6">GND</text>
<text x="134.4" y="148.6">GND GND</text>
<text x="153.7" y="148.6">GNDGNDGND</text>
<text x="173" y="148.6">GND</text>
<text x="179.1" y="148.6">GND</text>
<text x="207.5" y="154.7">GND</text>
<text x="127.3" y="171.9">GND</text>
</g>
<g font-size="2" fill="#c90d0c">
<text x="62.7" y="25.3">C9</text>
<text x="61.9" y="34.5">C11</text>
<text x="61.6" y="41.7">C57</text>
<text x="61.2" y="45.5">C15</text>
<text x="80.6" y="52.7">VIN</text>
<text x="91.7" y="49">U1</text>
<text x="117.1" y="53.1">BTST</text>
<text x="130.1" y="51.1">C2</text>
<text x="193.8" y="48.5" transform="rotate(-90 193.8 48.5)">VBAT</text>
<text x="200.4" y="49" transform="rotate(-90 200.4 49)">3V3</text>
<text x="212.6" y="53.9">U6</text>
<text x="62.3" y="54.6">C49</text>
<text x="122.2" y="58.2">SW1</text>
<text x="174" y="57.1">VSYS</text>
<text x="196.5" y="55.9" transform="rotate(-90 196.5 55.9)">R541K</text>
<text x="203.6" y="55.9" transform="rotate(-90 203.6 55.9)">R7</text>
<text x="233.4" y="56.1">SDA</text>
<text x="233.4" y="58.2">SCL</text>
<text x="73.6" y="61.8">R33</text>
<text x="82.6" y="63.2">ILIM</text>
<text x="137.4" y="63.2">VSYS</text>
<text x="152.9" y="62" transform="rotate(-90 152.9 62)">C59</text>
<text x="159" y="62" transform="rotate(-90 159 62)">C58</text>
<text x="165.8" y="62.2" transform="rotate(-90 165.8 62.2)">C8</text>
<text x="169.9" y="61.8" transform="rotate(-90 169.9 61.8)">C4</text>
<text x="174" y="62.1" transform="rotate(-90 174 62.1)">C1</text>
<text x="178.2" y="62.3" transform="rotate(-90 178.2 62.3)">C21</text>
<text x="195" y="66">C6</text>
<text x="202.1" y="66">C5</text>
<text x="233.4" y="62.2">FUEL-INT</text>
<text x="79.5" y="67.3">CHG</text>
<text x="121.2" y="69.3">REGN</text>
<text x="53.6" y="77.3">R30</text>
<text x="53.6" y="75.2">R36</text>
<text x="71.4" y="75.4">SDA</text>
<text x="71.4" y="77.5">SCL</text>
<text x="127.4" y="74.4" transform="rotate(-90 127.4 74.4)">R35</text>
<text x="144.5" y="74.4">VBAT</text>
<text x="53.1" y="84.6" transform="rotate(-90 53.1 84.6)">3V3</text>
<text x="60" y="85.2">R2</text>
<text x="60" y="89.2">R3</text>
<text x="71.4" y="85.6">FUEL-INT</text>
<text x="79.5" y="89.7">OTG</text>
<text x="130.3" y="85.6">TS</text>
<text x="189.2" y="86.6">3V3</text>
<text x="223.5" y="88.4">R11</text>
<text x="230.9" y="86.6">3V3_AUX</text>
<text x="59.5" y="93.3">R10</text>
<text x="79.5" y="93.7">CE</text>
<text x="127.4" y="90.6" transform="rotate(-90 127.4 90.6)">R34</text>
<text x="189.2" y="90.7">EN_AUX</text>
<text x="199.7" y="94.7" transform="rotate(-90 199.7 94.7)">R1</text>
<text x="201.4" y="94.7">U5 TPS22918</text>
<text x="218.2" y="93.7" transform="rotate(-90 218.2 93.7)">C7</text>
<text x="83.6" y="103.9">L1</text>
<text x="175" y="105.9">L3</text>
<text x="90.7" y="112.7">U3</text>
<text x="43.4" y="117.6">VSYS</text>
<text x="118.1" y="117.5">3V3</text>
<text x="125.2" y="118.1">VSYS</text>
<text x="246.1" y="118.1">VCC</text>
<text x="48.2" y="124.5" transform="rotate(-90 48.2 124.5)">C13</text>
<text x="52.3" y="124.5" transform="rotate(-90 52.3 124.5)">C20</text>
<text x="56.4" y="124.5" transform="rotate(-90 56.4 124.5)">C22</text>
<text x="62.6" y="122.2" transform="rotate(-90 62.6 122.2)">R14</text>
<text x="66.6" y="122.4" transform="rotate(-90 66.6 122.4)">R16</text>
<text x="102.1" y="122.1" transform="rotate(-90 102.1 122.1)">R8</text>
<text x="131.7" y="125.1" transform="rotate(-90 131.7 125.1)">C27</text>
<text x="136" y="125.3" transform="rotate(-90 136 125.3)">C23</text>
<text x="141.1" y="125.3" transform="rotate(-90 141.1 125.3)">C29</text>
<text x="159.1" y="122.2" transform="rotate(-90 159.1 122.2)">R23</text>
<text x="208.6" y="122.1" transform="rotate(-90 208.6 122.1)">R4</text>
<text x="152" y="131.4" transform="rotate(-90 152 131.4)">R28</text>
<text x="193.5" y="127.6">PG</text>
<text x="208.6" y="131.9" transform="rotate(-90 208.6 131.9)">R6</text>
<text x="213.1" y="126.3" transform="rotate(-90 213.1 126.3)">C28</text>
<text x="62.5" y="132.6" transform="rotate(-90 62.5 132.6)">C25</text>
<text x="66.6" y="133.6" transform="rotate(-90 66.6 133.6)">R13</text>
<text x="101.5" y="132.2" transform="rotate(-90 101.5 132.2)">R17</text>
<text x="145.9" y="134.4" transform="rotate(-90 145.9 134.4)">R18</text>
<text x="155.3" y="134.7" transform="rotate(-90 155.3 134.7)">C47</text>
<text x="159.1" y="134.3" transform="rotate(-90 159.1 134.3)">R24</text>
<text x="163" y="134.7" transform="rotate(-90 163 134.7)">C36</text>
<text x="102.3" y="138.5" transform="rotate(-90 102.3 138.5)">R9</text>
<text x="146.6" y="143.5" transform="rotate(-90 146.6 143.5)">ENABLE</text>
<text x="152.7" y="141.5" transform="rotate(-90 152.7 141.5)">3V3</text>
<text x="208.8" y="143.8" transform="rotate(-90 208.8 143.8)">R5</text>
<text x="60.2" y="145.5" transform="rotate(-90 60.2 145.5)">ENABLE</text>
<text x="127.3" y="163.8" transform="rotate(-90 127.3 163.8)">TP</text>
<text x="130.3" y="163.8" transform="rotate(-90 130.3 163.8)">TP</text>
<text x="133.4" y="163.8" transform="rotate(-90 133.4 163.8)">TP</text>
<text x="136.4" y="163.8" transform="rotate(-90 136.4 163.8)">TP</text>
<text x="48" y="171.3" transform="rotate(-90 48 171.3)">ENABLE</text>
<text x="50.1" y="171.4" transform="rotate(-90 50.1 171.4)">PG</text>
<text x="52.1" y="171.4" transform="rotate(-90 52.1 171.4)">RST</text>
<text x="54.1" y="171.4" transform="rotate(-90 54.1 171.4)">GND</text>
<text x="56.2" y="171.4" transform="rotate(-90 56.2 171.4)">GND</text>
<text x="58.2" y="171.4" transform="rotate(-90 58.2 171.4)">VBAT</text>
<text x="60.3" y="171.4" transform="rotate(-90 60.3 171.4)">VBAT</text>
<text x="62.2" y="171.3" transform="rotate(-90 62.2 171.3)">VBAT</text>
<text x="64.3" y="171.2" transform="rotate(-90 64.3 171.2)">TS</text>
<text x="66.3" y="171.2" transform="rotate(-90 66.3 171.2)">FUEL-INT</text>
<text x="68.4" y="171.1" transform="rotate(-90 68.4 171.1)">SDA</text>
<text x="70.4" y="171.1" transform="rotate(-90 70.4 171.1)">SCL</text>
<text x="72.3" y="170.3" transform="rotate(-90 72.3 170.3)">CHG</text>
<text x="84.6" y="169.4" transform="rotate(-90 84.6 169.4)">3V3</text>
<text x="86.6" y="169.9" transform="rotate(-90 86.6 169.9)">3V3_AUX</text>
<text x="92.7" y="169.2" transform="rotate(-90 92.7 169.2)">VCC</text>
<text x="94.8" y="169.2" transform="rotate(-90 94.8 169.2)">VCC</text>
<text x="96.8" y="168.9" transform="rotate(-90 96.8 168.9)">EN_AUX</text>
<text x="98.8" y="169.2" transform="rotate(-90 98.8 169.2)">REGN</text>
<text x="100.7" y="169.2" transform="rotate(-90 100.7 169.2)">GND</text>
<text x="102.9" y="169.1" transform="rotate(-90 102.9 169.1)">GND</text>
<text x="104.9" y="168.9" transform="rotate(-90 104.9 168.9)">VIN</text>
<text x="107" y="168.9" transform="rotate(-90 107 168.9)">VIN</text>
<text x="45.4" y="181.1" transform="rotate(-90 45.4 181.1)">J1</text>
<text x="112" y="182.1" transform="rotate(-90 112 182.1)">J2</text>
</g>
<g font-size="2" fill="#0dab76">
<text x="100.9" y="106.6">R1up = R2down(VOUT/VFB - 1 ).</text>
<text x="100.9" y="108.7">VFB=0.5V</text>
<text x="88.7" y="168.9" transform="rotate(-90 88.7 168.9)">Reserve 5VDC interface</text>
<text x="90.7" y="168.9" transform="rotate(-90 90.7 168.9)">Reserve 5VDC interface</text>
</g>
<g font-size="1.7" fill="#c90d0c">
<text x="88.9" y="52.8">1</text>
<text x="93.6" y="53.7">VBUS</text>
<text x="105.8" y="53.7">BTST</text>
<text x="113.9" y="52.8">21</text>
<text x="87.9" y="58.9">23</text>
<text x="87.9" y="54.8">24</text>
<text x="93.6" y="59.8">PMID</text>
<text x="93.6" y="55.7">VBUS</text>
<text x="107.3" y="57.8">SW</text>
<text x="107.3" y="59.8">SW</text>
<text x="113.9" y="56.9">19</text>
<text x="113.9" y="58.9">20</text>
<text x="209.8" y="57.9">2</text>
<text x="209.8" y="55.8">1</text>
<text x="209.8" y="59.9">3</text>
<text x="214.5" y="58.8">CELL SCL</text>
<text x="214.5" y="56.7">CTG</text>
<text x="219.4" y="56.7">SDA</text>
<text x="226.7" y="59.9">6</text>
<text x="226.7" y="57.9">7</text>
<text x="226.7" y="55.8">8</text>
<text x="87.9" y="63">10</text>
<text x="93.6" y="63.8">ILIM</text>
<text x="106.7" y="63.9">SYS</text>
<text x="106.7" y="65.9">SYS</text>
<text x="113.9" y="63">15</text>
<text x="113.9" y="65">16</text>
<text x="208.5" y="64">EP</text>
<text x="209.8" y="61.9">4</text>
<text x="214.5" y="62.8">GND</text>
<text x="214.5" y="64.9">GND</text>
<text x="214.5" y="60.8">VDD</text>
<text x="219.4" y="60.8">QST</text>
<text x="219.9" y="62.8">ALT</text>
<text x="226.7" y="61.9">5</text>
<text x="88.9" y="71.1">2</text>
<text x="88.9" y="67">4</text>
<text x="93.6" y="72">D+</text>
<text x="93.6" y="67.9">STAT</text>
<text x="105.2" y="70">REGN</text>
<text x="113.9" y="69.1">22</text>
<text x="88.9" y="77.2">5</text>
<text x="88.9" y="75.1">6</text>
<text x="93.6" y="76">SDA</text>
<text x="107" y="74">BAT</text>
<text x="107" y="76">BAT</text>
<text x="113.9" y="73.1">13</text>
<text x="113.9" y="75.1">14</text>
<text x="88.9" y="81.2">3</text>
<text x="93.6" y="82.1">D-</text>
<text x="93.6" y="78.1">SCL</text>
<text x="107" y="80.1">TS2</text>
<text x="113.9" y="79.2">12</text>
<text x="113.9" y="83.3">11</text>
<text x="88.9" y="85.3">7</text>
<text x="88.9" y="89.4">8</text>
<text x="93.6" y="86.2">INT</text>
<text x="107" y="84.2">TS1</text>
<text x="113.9" y="89.4">17</text>
<text x="201.2" y="86.3">1</text>
<text x="201.2" y="88.4">2</text>
<text x="204.3" y="87.2">VIN VOUT</text>
<text x="204.3" y="89.2">GND QOD</text>
<text x="214.9" y="88.4">5</text>
<text x="214.9" y="86.3">6</text>
<text x="88.9" y="93.4">9</text>
<text x="93.6" y="94.3">CE</text>
<text x="93.6" y="90.3">OTG</text>
<text x="105.2" y="90.3">PGND</text>
<text x="105.2" y="92.3">PGND</text>
<text x="106.8" y="94.3">PAD</text>
<text x="113.9" y="93.4">PAD*10</text>
<text x="113.9" y="91.4">18</text>
<text x="201.2" y="90.4">3</text>
<text x="204.3" y="91.3">ON</text>
<text x="210.5" y="91.3">CT</text>
<text x="214.9" y="90.4">4</text>
<text x="83.3" y="113.2" transform="rotate(-90 83.3 113.2)">B1</text>
<text x="87.4" y="113.2" transform="rotate(-90 87.4 113.2)">C1</text>
<text x="73.5" y="119.8">A2</text>
<text x="73.5" y="117.8">A1</text>
<text x="79.4" y="118.7">VIN</text>
<text x="84.2" y="120" transform="rotate(-90 84.2 120)">LX1</text>
<text x="88.3" y="118.7">OUT</text>
<text x="88.3" y="120" transform="rotate(-90 88.3 120)">LX2</text>
<text x="95.6" y="117.8">D1</text>
<text x="164.7" y="117.8">10</text>
<text x="164.8" y="119.8">11</text>
<text x="168.8" y="118.7">VIN1</text>
<text x="174.7" y="115.8" transform="rotate(-90 174.7 115.8)">9</text>
<text x="176.8" y="115.8" transform="rotate(-90 176.8 115.8)">8</text>
<text x="178.8" y="115.8" transform="rotate(-90 178.8 115.8)">7</text>
<text x="180.8" y="115.8" transform="rotate(-90 180.8 115.8)">6</text>
<text x="181.7" y="118.7">VOUT1</text>
<text x="189.5" y="117.8">4</text>
<text x="189.5" y="119.8">5</text>
<text x="73.5" y="123.9">C2</text>
<text x="73.5" y="121.9">B2</text>
<text x="79.4" y="120.7">EN</text>
<text x="79.4" y="124.8">GND</text>
<text x="79.4" y="122.8">MODE</text>
<text x="89.7" y="122.8">FB</text>
<text x="95.6" y="121.9">D2</text>
<text x="164.7" y="125.9">12</text>
<text x="165.7" y="123.9">1</text>
<text x="168.8" y="124.8">VINA</text>
<text x="168.8" y="120.7">VIN2</text>
<text x="175.6" y="121.7" transform="rotate(-90 175.6 121.7)">L1_1</text>
<text x="177.7" y="121.7" transform="rotate(-90 177.7 121.7)">L1_2</text>
<text x="179.7" y="121.7" transform="rotate(-90 179.7 121.7)">L2_2</text>
<text x="181.7" y="120.7">VOUT2</text>
<text x="181.7" y="121.7" transform="rotate(-90 181.7 121.7)">L2_1</text>
<text x="185.2" y="124.8">FB</text>
<text x="189.5" y="123.9">3</text>
<text x="164.7" y="128">13</text>
<text x="168.8" y="126.8">EN</text>
<text x="168.8" y="128.9">PS</text>
<text x="175.6" y="130.4" transform="rotate(-90 175.6 130.4)">GND</text>
<text x="181.7" y="130.4" transform="rotate(-90 181.7 130.4)">PGND</text>
<text x="184.9" y="128.9">PG</text>
<text x="189.5" y="128">14</text>
<text x="174.7" y="133.6" transform="rotate(-90 174.7 133.6)">2</text>
<text x="180.8" y="136.1" transform="rotate(-90 180.8 136.1)">15*9</text>
<text x="47.8" y="175.1" transform="rotate(-90 47.8 175.1)">13*2</text>
<text x="49.8" y="175.1" transform="rotate(-90 49.8 175.1)">12*2</text>
<text x="51.8" y="175.1" transform="rotate(-90 51.8 175.1)">11*2</text>
<text x="53.9" y="175.1" transform="rotate(-90 53.9 175.1)">10*2</text>
<text x="55.9" y="175.1" transform="rotate(-90 55.9 175.1)">9*2</text>
<text x="57.9" y="175.1" transform="rotate(-90 57.9 175.1)">8*2</text>
<text x="59.9" y="175.1" transform="rotate(-90 59.9 175.1)">7*2</text>
<text x="62" y="175.1" transform="rotate(-90 62 175.1)">6*2</text>
<text x="64" y="175.1" transform="rotate(-90 64 175.1)">5*2</text>
<text x="66" y="175.1" transform="rotate(-90 66 175.1)">4*2</text>
<text x="68.1" y="175.1" transform="rotate(-90 68.1 175.1)">3*2</text>
<text x="70.1" y="175.1" transform="rotate(-90 70.1 175.1)">2*2</text>
<text x="72.1" y="175.1" transform="rotate(-90 72.1 175.1)">1*2</text>
<text x="84.3" y="176.2" transform="rotate(-90 84.3 176.2)">1*2</text>
<text x="86.4" y="176.2" transform="rotate(-90 86.4 176.2)">2*2</text>
<text x="88.4" y="176.2" transform="rotate(-90 88.4 176.2)">3*2</text>
<text x="90.4" y="176.2" transform="rotate(-90 90.4 176.2)">4*2</text>
<text x="92.5" y="176.2" transform="rotate(-90 92.5 176.2)">5*2</text>
<text x="94.5" y="176.2" transform="rotate(-90 94.5 176.2)">6*2</text>
<text x="96.5" y="176.2" transform="rotate(-90 96.5 176.2)">7*2</text>
<text x="98.5" y="176.2" transform="rotate(-90 98.5 176.2)">8*2</text>
<text x="100.6" y="176.2" transform="rotate(-90 100.6 176.2)">9*2</text>
<text x="102.6" y="176.2" transform="rotate(-90 102.6 176.2)">10*2</text>
<text x="104.6" y="176.2" transform="rotate(-90 104.6 176.2)">11*2</text>
<text x="106.7" y="176.2" transform="rotate(-90 106.7 176.2)">12*2</text>
</g>
<g font-size="1.4" fill="#808080">
<text x="56.6" y="58.7">0.1uF</text>
<text x="56.3" y="62.7">1000p</text>
<text x="147.6" y="80.5" transform="rotate(-90 147.6 80.5)">0.1uF</text>
<text x="152.2" y="86.6" transform="rotate(-90 152.2 86.6)">1000pF</text>
<text x="229.2" y="102" transform="rotate(-90 229.2 102)">0.1uF</text>
<text x="183.1" y="115">TPS63020</text>
<text x="113.7" y="127.5" transform="rotate(-90 113.7 127.5)">22uF</text>
<text x="116.7" y="127.8" transform="rotate(-90 116.7 127.8)">0.1uF</text>
<text x="119.7" y="128.1" transform="rotate(-90 119.7 128.1)">100pF</text>
<text x="123" y="127" transform="rotate(-90 123 127)">1nF</text>
<text x="219.9" y="127.7" transform="rotate(-90 219.9 127.7)">220uF,6V C102</text>
<text x="224.3" y="127.5" transform="rotate(-90 224.3 127.5)">22uF</text>
<text x="227.3" y="127.8" transform="rotate(-90 227.3 127.8)">0.1uF</text>
<text x="230.3" y="128" transform="rotate(-90 230.3 128)">100pF</text>
<text x="233.7" y="126.7" transform="rotate(-90 233.7 126.7)">1nF</text>
<text x="44" y="133.8" transform="rotate(-90 44 133.8)">22uF 10V</text>
<text x="126.3" y="133.8" transform="rotate(-90 126.3 133.8)">22uF 10V</text>
</g>
<g font-size="1.4" fill="#c90d0c">
<text x="62.2" y="58.7">C17</text>
<text x="135.4" y="55.1">L7</text>
<text x="62.2" y="62.7">C74</text>
<text x="147.6" y="62.2" transform="rotate(-90 147.6 62.2)">C100</text>
<text x="139.2" y="68.1" transform="rotate(-90 139.2 68.1)">C37</text>
<text x="147.6" y="83.6" transform="rotate(-90 147.6 83.6)">C72</text>
<text x="152.2" y="79.5" transform="rotate(-90 152.2 79.5)">C73</text>
<text x="140.7" y="84.3">C3</text>
<text x="229.5" y="93.4" transform="rotate(-90 229.5 93.4)">C10</text>
<text x="232.6" y="93.6" transform="rotate(-90 232.6 93.6)">R12</text>
<text x="168.9" y="114">U2</text>
<text x="44" y="124.7" transform="rotate(-90 44 124.7)">C12</text>
<text x="113.6" y="121.1" transform="rotate(-90 113.6 121.1)">C16</text>
<text x="116.6" y="121.1" transform="rotate(-90 116.6 121.1)">C24</text>
<text x="119.7" y="121.1" transform="rotate(-90 119.7 121.1)">C18</text>
<text x="122.8" y="121.1" transform="rotate(-90 122.8 121.1)">C19</text>
<text x="126.3" y="124.7" transform="rotate(-90 126.3 124.7)">C26</text>
<text x="224.2" y="121" transform="rotate(-90 224.2 121)">C30</text>
<text x="227.6" y="121.1" transform="rotate(-90 227.6 121.1)">C35</text>
<text x="230.5" y="120.9" transform="rotate(-90 230.5 120.9)">C32</text>
<text x="233.6" y="120.9" transform="rotate(-90 233.6 120.9)">C31</text>
</g>
<g font-size="1.1" fill="#808080">
<text x="68.5" y="41.3">10uF</text>
<text x="68.4" y="45.5">2.2uF,25V</text>
<text x="130.1" y="52.1">47nF</text>
<text x="55.2" y="54.6">10uF,25V</text>
<text x="135.4" y="56.1">2.2uH</text>
<text x="140.2" y="68.1" transform="rotate(-90 140.2 68.1)">4.7uF</text>
<text x="153.9" y="66.1" transform="rotate(-90 153.9 66.1)">22uF</text>
<text x="159" y="66.1" transform="rotate(-90 159 66.1)">0.1uF</text>
<text x="127" y="78.4" transform="rotate(-90 127 78.4)">27.4K</text>
<text x="68.4" y="89.2">10K</text>
<text x="68.9" y="85.2">10K</text>
<text x="140.7" y="85.3">10uF</text>
<text x="216.7" y="87.8">10K</text>
<text x="68.4" y="93.3">10K</text>
<text x="127" y="94.7" transform="rotate(-90 127 94.7)">49.9K</text>
<text x="199.7" y="101.6" transform="rotate(-90 199.7 101.6)">100K</text>
<text x="218.2" y="101.8" transform="rotate(-90 218.2 101.8)">1000pF,25V</text>
<text x="232.3" y="101.6" transform="rotate(-90 232.3 101.6)">10K/NC</text>
<text x="48.2" y="130.6" transform="rotate(-90 48.2 130.6)">100nF</text>
<text x="52.3" y="130.6" transform="rotate(-90 52.3 130.6)">1000pF</text>
<text x="56.4" y="130.6" transform="rotate(-90 56.4 130.6)">10pF</text>
<text x="62.5" y="128" transform="rotate(-90 62.5 128)">100K</text>
<text x="66.6" y="127.2" transform="rotate(-90 66.6 127.2)">NC</text>
<text x="101.3" y="126.4" transform="rotate(-90 101.3 126.4)">510K</text>
<text x="106.7" y="126.4" transform="rotate(-90 106.7 126.4)">47pF</text>
<text x="146.9" y="130.1" transform="rotate(-90 146.9 130.1)">NC</text>
<text x="159" y="127" transform="rotate(-90 159 127)">NC</text>
<text x="208.2" y="126.2" transform="rotate(-90 208.2 126.2)">1.1M</text>
<text x="213.1" y="131" transform="rotate(-90 213.1 131)">47pF</text>
<text x="101.1" y="134.4" transform="rotate(-90 101.1 134.4)">0R</text>
<text x="208.5" y="135.3" transform="rotate(-90 208.5 135.3)">62K</text>
<text x="62.5" y="138.7" transform="rotate(-90 62.5 138.7)">10nF</text>
<text x="66.6" y="139.4" transform="rotate(-90 66.6 139.4)">100K</text>
<text x="151.9" y="138.2" transform="rotate(-90 151.9 138.2)">100K</text>
<text x="155.2" y="141.8" transform="rotate(-90 155.2 141.8)">100nF</text>
<text x="158.8" y="140.3" transform="rotate(-90 158.8 140.3)">1M</text>
<text x="163" y="141.8" transform="rotate(-90 163 141.8)">100nF</text>
<text x="102.3" y="144.6" transform="rotate(-90 102.3 144.6)">91K</text>
<text x="208.4" y="148.3" transform="rotate(-90 208.4 148.3)">180K</text>
</g>
<g font-size="1.1" fill="#c90d0c">
<text x="78.5" y="72.2">TP1</text>
<text x="78.5" y="82.3">TP2</text>
<text x="106.5" y="122" transform="rotate(-90 106.5 122)">C14</text>
<text x="110.3" y="120.8" transform="rotate(-90 110.3 120.8)">C101</text>
</g>
<text font-size=".9" fill="#808080" x="148.6" y="67.3" transform="rotate(-90 148.6 67.3)">220uF,10V</text>
<text font-size=".7" fill="#808080" x="110.6" y="127.3" transform="rotate(-90 110.6 127.3)">220uF.6V</text>
</svg>
